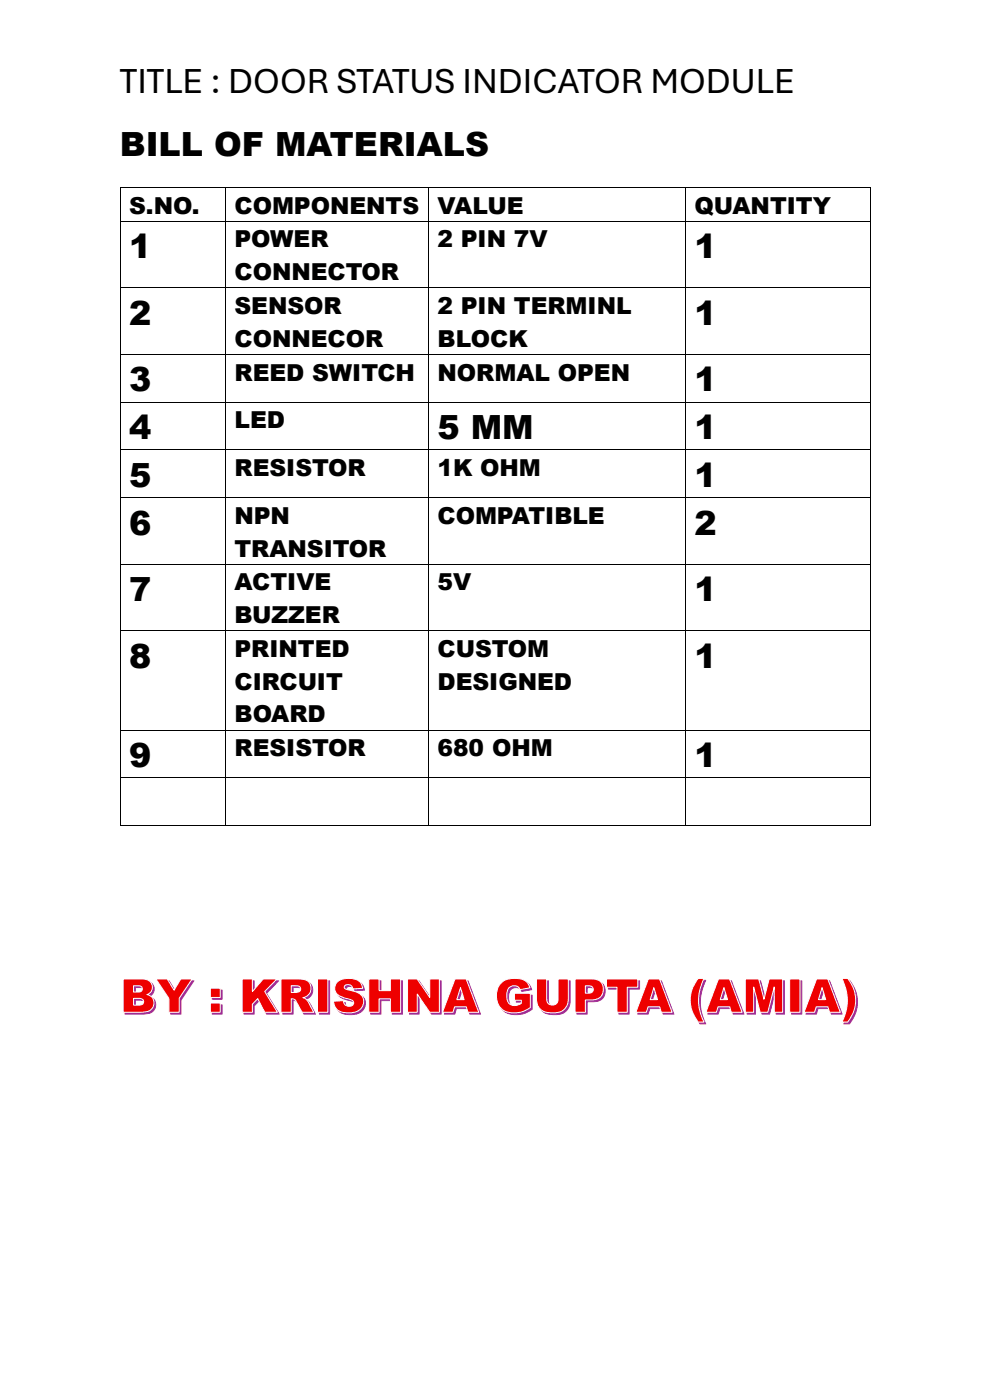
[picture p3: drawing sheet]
<svg xmlns="http://www.w3.org/2000/svg" width="210mm" height="297mm" viewBox="0 0 210 297" stroke-linecap="round" stroke-linejoin="round" font-family="sans-serif">
<g fill="#000">
<path d="M25.4 39.8h.2v.1h-.2z" fill-rule="evenodd"/>
<path d="M25.4 39.8h.2v.1h-.2z" fill-rule="evenodd"/>
<path d="M47.8 39.8h.1v.1h-.1z" fill-rule="evenodd"/>
<path d="M90.8 39.8h.2v.1h-.2z" fill-rule="evenodd"/>
<path d="M145.4 39.8h.1v.1h-.1z" fill-rule="evenodd"/>
<path d="M184.5 39.8h.2v.1h-.2z" fill-rule="evenodd"/>
<path d="M184.5 39.8h.2v.1h-.2z" fill-rule="evenodd"/>
<path d="M25.4 46.9h.2v.2h-.2z" fill-rule="evenodd"/>
<path d="M47.8 46.9h.1v.2h-.1z" fill-rule="evenodd"/>
<path d="M90.8 46.9h.2v.2h-.2z" fill-rule="evenodd"/>
<path d="M145.4 46.9h.1v.2h-.1z" fill-rule="evenodd"/>
<path d="M184.5 46.9h.2v.2h-.2z" fill-rule="evenodd"/>
<path d="M25.4 61h.2v.2h-.2z" fill-rule="evenodd"/>
<path d="M25.4 75.1h.2v.2h-.2z" fill-rule="evenodd"/>
<path d="M47.8 61h.1v.2h-.1z" fill-rule="evenodd"/>
<path d="M47.8 75.1h.1v.2h-.1z" fill-rule="evenodd"/>
<path d="M90.8 61h.2v.2h-.2z" fill-rule="evenodd"/>
<path d="M90.8 75.1h.2v.2h-.2z" fill-rule="evenodd"/>
<path d="M145.4 61h.1v.2h-.1z" fill-rule="evenodd"/>
<path d="M145.4 75.1h.1v.2h-.1z" fill-rule="evenodd"/>
<path d="M184.5 61h.2v.2h-.2z" fill-rule="evenodd"/>
<path d="M184.5 75.1h.2v.2h-.2z" fill-rule="evenodd"/>
<path d="M25.4 85.2h.2v.2h-.2z" fill-rule="evenodd"/>
<path d="M25.4 95.4h.2v.1h-.2z" fill-rule="evenodd"/>
<path d="M47.8 85.2h.1v.2h-.1z" fill-rule="evenodd"/>
<path d="M47.8 95.4h.1v.1h-.1z" fill-rule="evenodd"/>
<path d="M90.8 85.2h.2v.2h-.2z" fill-rule="evenodd"/>
<path d="M90.8 95.4h.2v.1h-.2z" fill-rule="evenodd"/>
<path d="M145.4 85.2h.1v.2h-.1z" fill-rule="evenodd"/>
<path d="M145.4 95.4h.1v.1h-.1z" fill-rule="evenodd"/>
<path d="M184.5 85.2h.2v.2h-.2z" fill-rule="evenodd"/>
<path d="M184.5 95.4h.2v.1h-.2z" fill-rule="evenodd"/>
<path d="M25.4 105.5h.2v.2h-.2z" fill-rule="evenodd"/>
<path d="M25.4 119.6h.2v.2h-.2z" fill-rule="evenodd"/>
<path d="M47.8 105.5h.1v.2h-.1z" fill-rule="evenodd"/>
<path d="M47.8 119.6h.1v.2h-.1z" fill-rule="evenodd"/>
<path d="M90.8 105.5h.2v.2h-.2z" fill-rule="evenodd"/>
<path d="M90.8 119.6h.2v.2h-.2z" fill-rule="evenodd"/>
<path d="M145.4 105.5h.1v.2h-.1z" fill-rule="evenodd"/>
<path d="M145.4 119.6h.1v.2h-.1z" fill-rule="evenodd"/>
<path d="M184.5 105.5h.2v.2h-.2z" fill-rule="evenodd"/>
<path d="M184.5 119.6h.2v.2h-.2z" fill-rule="evenodd"/>
<path d="M25.4 133.7h.2v.2h-.2z" fill-rule="evenodd"/>
<path d="M47.8 133.7h.1v.2h-.1z" fill-rule="evenodd"/>
<path d="M90.8 133.7h.2v.2h-.2z" fill-rule="evenodd"/>
<path d="M145.4 133.7h.1v.2h-.1z" fill-rule="evenodd"/>
<path d="M184.5 133.7h.2v.2h-.2z" fill-rule="evenodd"/>
<path d="M25.4 154.8h.2v.2h-.2z" fill-rule="evenodd"/>
<path d="M47.8 154.8h.1v.2h-.1z" fill-rule="evenodd"/>
<path d="M90.8 154.8h.2v.2h-.2z" fill-rule="evenodd"/>
<path d="M145.4 154.8h.1v.2h-.1z" fill-rule="evenodd"/>
<path d="M184.5 154.8h.2v.2h-.2z" fill-rule="evenodd"/>
<path d="M25.4 164.9h.2v.2h-.2z" fill-rule="evenodd"/>
<path d="M25.4 175h.2v.2h-.2z" fill-rule="evenodd"/>
<path d="M25.4 175h.2v.2h-.2z" fill-rule="evenodd"/>
<path d="M47.8 164.9h.1v.2h-.1z" fill-rule="evenodd"/>
<path d="M47.8 175h.1v.2h-.1z" fill-rule="evenodd"/>
<path d="M90.8 164.9h.2v.2h-.2z" fill-rule="evenodd"/>
<path d="M90.8 175h.2v.2h-.2z" fill-rule="evenodd"/>
<path d="M145.4 164.9h.1v.2h-.1z" fill-rule="evenodd"/>
<path d="M145.4 175h.1v.2h-.1z" fill-rule="evenodd"/>
<path d="M184.5 164.9h.2v.2h-.2z" fill-rule="evenodd"/>
<path d="M184.5 175h.2v.2h-.2z" fill-rule="evenodd"/>
<path d="M184.5 175h.2v.2h-.2z" fill-rule="evenodd"/>
</g>
<g fill="none" stroke="#000" stroke-width=".21">
<path d="M25.5 39.9v7M25.6 39.8h22.2M47.8 39.9v7M47.9 39.8h42.9M90.9 39.9v7M91 39.8h54.4M145.4 39.9v7M145.5 39.8h39M184.6 39.9v7M25.5 47.1v13.9M25.6 47h22.2M47.8 47.1v13.9"/>
<path d="M47.9 47h42.9M90.9 47.1v13.9M91 47h54.4M145.4 47.1v13.9M145.5 47h39M184.6 47.1v13.9M25.5 61.2v13.9M25.5 75.3v9.9M25.6 61.1h22.2M25.6 75.2h22.2M47.8 61.2v13.9M47.8 75.3v9.9"/>
<path d="M47.9 61.1h42.9M47.9 75.2h42.9M90.9 61.2v13.9M90.9 75.3v9.9M91 61.1h54.4M91 75.2h54.4M145.4 61.2v13.9M145.4 75.3v9.9M145.5 61.1h39M145.5 75.2h39M184.6 61.2v13.9M184.6 75.3v9.9"/>
<path d="M25.5 85.4v10M25.5 95.5v10M25.6 85.3h22.2M25.6 95.4h22.2M47.8 85.4v10M47.8 95.5v10M47.9 85.3h42.9M47.9 95.4h42.9M90.9 85.4v10M90.9 95.5v10M91 85.3h54.4M91 95.4h54.4"/>
<path d="M145.4 85.4v10M145.4 95.5v10M145.5 85.3h39M145.5 95.4h39M184.6 85.4v10M184.6 95.5v10M25.5 105.7v13.9M25.5 119.8v13.9M25.6 105.6h22.2M25.6 119.7h22.2M47.8 105.7v13.9M47.8 119.8v13.9"/>
<path d="M47.9 105.6h42.9M47.9 119.7h42.9M90.9 105.7v13.9M90.9 119.8v13.9M91 105.6h54.4M91 119.7h54.4M145.4 105.7v13.9M145.4 119.8v13.9M145.5 105.6h39M145.5 119.7h39M184.6 105.7v13.9M184.6 119.8v13.9"/>
<path d="M25.5 133.9v20.9M25.6 133.8h22.2M47.8 133.9v20.9M47.9 133.8h42.9M90.9 133.9v20.9M91 133.8h54.4M145.4 133.9v20.9M145.5 133.8h39M184.6 133.9v20.9M25.5 155v9.9M25.6 154.9h22.2M47.8 155v9.9"/>
<path d="M47.9 154.9h42.9M90.9 155v9.9M91 154.9h54.4M145.4 155v9.9M145.5 154.9h39M184.6 155v9.9M25.5 165.1v9.9M25.6 165h22.2M25.6 175.1h22.2M47.8 165.1v9.9M47.9 165h42.9M47.9 175.1h42.9"/>
<path d="M90.9 165.1v9.9M91 165h54.4M91 175.1h54.4M145.4 165.1v9.9M145.5 165h39M145.5 175.1h39M184.6 165.1v9.9"/>
</g>
<g fill="#a02a93">
<path d="M28.7 212.2v1.4a2.74 2.74 0 0 0 1.9-.2 .75 .75 0 0 0 .1-.9 .75 .75 0 0 0-.9-.3zM28.7 209.5v1.4h1a.7 .7 0 0 0 .9-.7 .7 .7 0 0 0-.9-.7zM33.5 208.1h2.4l1.4 2.4 1.4-2.4h2.4l-2.7 4.1v2.9h-2.2v-2.9zM26.5 208.1h4.1a1.72 1.72 0 0 1 2 1.2 1.72 1.72 0 0 1-1 2.1 1.89 1.89 0 0 1 1.4 2.2 1.89 1.89 0 0 1-2.2 1.5h-4.3zM45 213.2h2.1v1.9h-2.1zM45 210h2.1v2h-2.1zM139.1 209.9l-.8 2.6h1.6zM98.1 209.9l-.8 2.6h1.6zM124.6 209.5v1.6h.5a.83 .83 0 0 0 1.2-.7 .83 .83 0 0 0-1.1-.9zM62.2 209.5v1.5h.9a.76 .76 0 0 0 1-.4 .76 .76 0 0 0-.3-1zM137.9 208.1h2.4l2.7 7h-2.3l-.4-1.1h-2.4l-.4 1.1h-2.2zM129.1 208.1h6.6v1.7h-2.2v5.3h-2.2v-5.3h-2.2zM122.4 208.1h3.6a2.21 2.21 0 0 1 2.4 2.1 2.21 2.21 0 0 1-2.1 2.3h-1.7v2.6h-2.2zM114.2 208.1h2.2v4.3a1.21 1.21 0 0 0 1.2 1.2 1.21 1.21 0 0 0 1.2-1.2v-4.3h2.2v4.2a2.95 2.95 0 0 1-3.8 3 2.77 2.77 0 0 1-3-3zM96.9 208.1h2.4l2.6 7h-2.2l-.4-1.1h-2.5l-.3 1.1h-2.2zM86.9 208.1h2l2.6 3.9v-3.9h2.1v7h-2.1l-2.6-3.8v3.8h-2zM78.6 208.1h2.2v2.5h2.4v-2.5h2.2v7h-2.2v-2.8h-2.4v2.8h-2.2zM67.8 208.1h2.1v7h-2.1zM60 208.1h3.6a2.2 2.2 0 0 1 2.7 1.3 1.99 1.99 0 0 1-1.6 2.6l.5 .3 .5 .5 1.2 2.3h-2.4l-1.5-2.5-.6-.3h-.2v2.8h-2.2zM51.8 208.1h2.1v2.7l2.3-2.7h2.9l-2.6 2.7 2.7 4.3h-2.6l-1.5-2.9-1.2 1.2v1.7h-2.1zM106.6 209a4.8 4.8 0 0 1 5.4-.4l.6 .7 .2 .7-2.1 .3a1.46 1.46 0 0 0-1.7-.7 1.46 1.46 0 0 0-1.1 1.5v.5a1.84 1.84 0 0 0 .9 2 1.84 1.84 0 0 0 2.2-.3v-.7h-1.5v-1.5h3.4v3a5.3 5.3 0 0 1-6.1 .3 4.2 4.2 0 0 1-.2-5.4zM71.9 208.8a4.2 4.2 0 0 1 4.8-.1l.4 .6 .2 .8-2 .1a.96 .96 0 0 0-.8-.9 .96 .96 0 0 0-1.1 .5l.2 .3 .4 .2a4.4 4.4 0 0 1 3.4 1.7 2.41 2.41 0 0 1-2.5 3.2 3.1 3.1 0 0 1-3.4-1.2l-.4-1.2 2.1-.1a1.15 1.15 0 0 0 .9 1.1 1.15 1.15 0 0 0 1.3-.6l-.2-.5-.4-.2a4.8 4.8 0 0 1-3.2-1.7l-.2-1zM174.8 209.9l-.8 2.6h1.6zM154 209.9l-.8 2.6h1.5zM173.6 208.1h2.4l2.7 7h-2.3l-.4-1.1h-2.5l-.3 1.1h-2.2zM167.9 208.1h2.2v7h-2.2zM158.5 208.1h2.9l1.1 4.3 1.1-4.3h2.8v7h-1.8v-5.3l-1.3 5.3h-1.7l-1.3-5.3v5.3h-1.8zM152.8 208.1h2.4l2.6 7h-2.3l-.3-1.1h-2.5l-.3 1.1h-2.3zM179 208h1.2a7.2 7.2 0 0 1 0 9.2h-1.2a9.9 9.9 0 0 0 0-9.2zM148.5 208h1.2a10 10 0 0 0 0 9.2h-1.2a7.2 7.2 0 0 1 0-9.2z" fill-rule="evenodd"/>
<path d="M45.1 213.3v1.8h1.9v-1.8zM45 213.1h2.2v2.1h-2.2zM28.8 212.3v1.2h1a.68 .68 0 0 0 1-.6 .68 .68 0 0 0-1-.6zM28.7 212.1l1.8 .1 .4 .4v.6l-.6 .5h-1.6zM139.1 210.2l-.6 2.2h1.2zM98.1 210.2l-.7 2.2h1.3zM154 210.2l-.7 2.2h1.3zM174.8 210.2l-.7 2.2h1.3zM45.1 210.1v1.8h1.9v-1.8zM45 210h2.2v2.1h-2.2zM174.7 209.8l.2 .1 .7 2.6h-1.7zM153.9 209.8l.1 .1 .8 2.6h-1.7zM139 209.8l.2 .1 .7 2.6h-1.7zM98 209.8l.2 .1 .7 2.6h-1.7zM124.7 209.6v1.4h.4a.74 .74 0 0 0 1.1-.6 .74 .74 0 0 0-1-.8zM28.8 209.6v1.2h.9a.61 .61 0 0 0 .8-.6 .61 .61 0 0 0-.8-.6zM62.3 209.6v1.3h.8a.67 .67 0 0 0 .9-.3 .67 .67 0 0 0-.2-.9zM124.5 209.5l1-.1 .6 .3 .3 .6-.2 .5-.5 .3-1.2 .1zM28.7 209.5h1.6l.4 .5-.2 .6-.6 .3h-1.2zM62.1 209.4l1.8 .1 .3 .4v.7l-.3 .3-.4 .1h-1.4zM173.7 208.2l-2.6 6.9h2l.4-1.2h2.5l.4 1.2h2.1l-2.6-6.9zM168 208.2v6.9h2v-6.9zM158.6 208.2v6.9h1.6l.1-5.4 1.4 5.4h1.5l1.5-5.4v5.4h1.6v-6.9h-2.7l-1.1 4.3-1.2-4.3zM152.9 208.2l-2.6 6.9h2l.4-1.2h2.5l.4 1.2h2.1l-2.6-6.9zM138 208.2l-2.6 6.9h2l.5-1.2h2.4l.5 1.2h2l-2.5-6.9zM129.2 208.2v1.5l2.2 .1v5.3h2v-5.3l2.2-.1v-1.5zM122.5 208.2v6.9h2v-2.6l1.3-.1a2.16 2.16 0 0 0 2.4-1.6 2.16 2.16 0 0 0-1.4-2.5zM114.3 208.2v4.1a2.68 2.68 0 0 0 2.9 2.9 2.86 2.86 0 0 0 3.7-2.9v-4.1h-2v4.5l-.4 .7-.9 .3-.8-.2-.5-.8v-4.5zM97 208.2l-2.6 6.9h2l.4-1.2h2.5l.4 1.2h2.1l-2.6-6.9zM86.9 208.2v6.9h1.9l.1-3.9 2.7 3.9h1.9v-6.9h-1.9v3.8l-.1 .1-2.7-3.9zM78.7 208.2v6.9h2l.1-2.9h2.5v2.9h2v-6.9h-2l-.1 2.5-2.4-.1-.1-2.4zM67.8 208.2v6.9h2v-6.9zM60.1 208.2v6.9h2l.1-2.9 .9 .3 1.4 2.6h2.3l-1.2-2.2-.4-.5-.6-.4a1.93 1.93 0 0 0 1.6-2.1 1.93 1.93 0 0 0-2.1-1.7zM51.8 208.2v6.9h2l.1-1.7 1.2-1.2 1.5 2.9h2.5l-2.6-4.4 2.4-2.5h-2.6l-2.3 2.6h-.2v-2.6zM33.6 208.2l2.7 4v2.9h2v-2.9l2.7-4h-2.2l-1.5 2.4-1.5-2.4zM26.6 208.2v6.9l4-.1a1.9 1.9 0 0 0 2.1-.9 1.9 1.9 0 0 0-.3-2.2l-.9-.5a1.67 1.67 0 0 0 1.1-2 1.67 1.67 0 0 0-2-1.2zM179.1 208.1a9.9 9.9 0 0 1 0 9h1.1a7.1 7.1 0 0 0 0-9zM148.6 208.1a7.1 7.1 0 0 0 0 9h1a9.9 9.9 0 0 1 0-9zM106.8 208.9a3.9 3.9 0 0 0 .6 5.9 5.5 5.5 0 0 0 5.4-.7v-2.9h-3.2v1.3h1.4l.1 .8a1.9 1.9 0 0 1-2.3 .4 1.9 1.9 0 0 1-1-2.1 1.73 1.73 0 0 1 .5-1.7 1.73 1.73 0 0 1 1.8-.4l.7 .7 1.9-.3a2.77 2.77 0 0 0-3.2-1.8l-1.5 .1zM72 208.8a1.85 1.85 0 0 0 1.1 3.1l1 .3a1.26 1.26 0 0 1 1.4 1l-.3 .5-.7 .3-.9-.3-.5-.9-1.9 .1 .1 .2a2.43 2.43 0 0 0 2.7 2.1 2.92 2.92 0 0 0 3.4-1.7 2.19 2.19 0 0 0-2.2-2.8l-1.7-.5-.2-.4 .2-.3 .3-.3h.6l.6 .2 .3 .7 1.9-.1a2.3 2.3 0 0 0-2.8-1.9l-1.4 .1zM173.6 208l2.5 .1 2.6 7.1h-2.4l-.4-1.1h-2.3l-.4 1.1h-2.3zM167.8 208l2.4 .1-.1 7.1-2.3-.1zM158.4 208h3l1.1 4 1-4h3v7.2h-1.9l-.1-4.7-1.2 4.7h-1.7l-1.2-4.7-.1 4.7h-1.9zM152.7 208l2.6 .1 2.6 7.1h-2.4l-.4-1.1h-2.3l-.4 1.1h-2.3zM137.9 208l2.5 .1 2.6 7.1h-2.4l-.3-1.1h-2.4l-.4 1.1h-2.3zM129 208h6.8v1.9h-2.2l-.1 5.3h-2.3v-5.3h-2.2zM122.3 208h3.7a2.31 2.31 0 0 1 2.5 2.3 2.31 2.31 0 0 1-2.4 2.3h-1.4l-.1 2.6h-2.3zM114.1 208h2.3l.1 4.4a1.11 1.11 0 0 0 1.1 1.1 1.11 1.11 0 0 0 1.1-1.1l.1-4.4h2.2l.1 4.3a3 3 0 0 1-3.9 3 2.86 2.86 0 0 1-3.1-3zM96.9 208l2.5 .1 2.6 7.1h-2.4l-.4-1.1h-2.3l-.4 1.1h-2.3zM86.8 208h2.1l2.6 3.7v-3.7h2.2v7.2h-2.2l-2.5-3.6v3.6h-2.2zM78.6 208h2.3v2.5h2.2v-2.5h2.4v7.2h-2.4v-2.8h-2.2v2.8h-2.3zM67.7 208l2.3 .1-.1 7.1-2.2-.1zM59.9 208h4.2l1.1 .2 .5 .2a2.1 2.1 0 0 1-.7 3.6l.3 .3 .6 .7 1.1 2.2h-2.6l-1.2-2.2a.9 .9 0 0 0-.9-.6l-.1 2.8h-2.3zM51.7 208h2.3v2.5l2.2-2.5h3v.2l-2.5 2.6 2.6 4.4h-2.8l-1.5-2.8-1 1.1v1.7h-2.3zM33.4 208h2.5l1.4 2.3 1.4-2.3h2.5l-2.7 4.2v3h-2.4v-3zM26.5 208h4.1l.9 .1a1.79 1.79 0 0 1 1.3 2.1l-.4 .8-.6 .4 .7 .3a2.07 2.07 0 0 1 .4 2.5 2.07 2.07 0 0 1-2.2 1h-4.2zM106.7 208.8a4.8 4.8 0 0 1 5.4-.2 1.74 1.74 0 0 1 .7 1.5l-2.1 .3a1.44 1.44 0 0 0-1.7-.7 1.44 1.44 0 0 0-1 1.6v.3a1.72 1.72 0 0 0 .8 1.9 1.72 1.72 0 0 0 2.1-.3v-.5h-1.4v-1.6h3.5v3a4.8 4.8 0 0 1-6.4 .3 4.2 4.2 0 0 1 .1-5.6zM71.8 208.7a4.2 4.2 0 0 1 5 0l.4 .6 .2 .8-2.1 .2a.94 .94 0 0 0-.7-.9 .94 .94 0 0 0-1.1 .4 .69 .69 0 0 0 .8 .5 3.8 3.8 0 0 1 3.2 1.7 2.51 2.51 0 0 1-2.6 3.3 3.3 3.3 0 0 1-3.4-1l-.3-.7-.1-.8 2.1-.2a1.16 1.16 0 0 0 .8 1.1 1.16 1.16 0 0 0 1.3-.4v-.4l-.3-.3a7.3 7.3 0 0 1-3.3-1.4 1.94 1.94 0 0 1 .1-2.5zM178.9 207.9h1.3a7.1 7.1 0 0 1 0 9.4h-1.2a10.4 10.4 0 0 0-.1-9.4zM148.4 207.9h1.4a10.7 10.7 0 0 0 0 9.4h-1.3a7.2 7.2 0 0 1-.1-9.4z" fill-rule="evenodd"/>
</g>
<path d="M28.3 211.8v1.4a2.74 2.74 0 0 0 1.9-.2 .75 .75 0 0 0 .1-.9 .75 .75 0 0 0-.9-.3zM28.3 209.1v1.4h1a.7 .7 0 0 0 .9-.7 .7 .7 0 0 0-.9-.7zM33.1 207.7h2.4l1.4 2.4 1.4-2.4h2.5l-2.8 4.1v3h-2.2v-3zM26.1 207.7h4.1a1.72 1.72 0 0 1 2 1.2 1.72 1.72 0 0 1-1 2.1 1.89 1.89 0 0 1 1.4 2.2 1.89 1.89 0 0 1-2.2 1.5l-4.3 .1zM44.6 212.8h2.1v2h-2.1zM44.6 209.6h2.1v2h-2.1zM138.7 209.5l-.8 2.6h1.6zM97.7 209.5l-.8 2.6h1.6zM124.2 209.1v1.6h.5a.83 .83 0 0 0 1.2-.7 .83 .83 0 0 0-1.1-.9zM61.8 209.1v1.5h.9a.76 .76 0 0 0 1-.4 .76 .76 0 0 0-.3-1zM137.5 207.7h2.4l2.7 7.1h-2.3l-.4-1.2h-2.4l-.4 1.2h-2.2zM128.7 207.7h6.6v1.7h-2.2v5.4h-2.2v-5.4h-2.2zM122 207.7h3.6a2.21 2.21 0 0 1 2.4 2.1 2.21 2.21 0 0 1-2.1 2.3h-1.7v2.7h-2.2zM113.8 207.7h2.2v4.3a1.21 1.21 0 0 0 1.2 1.2 1.21 1.21 0 0 0 1.2-1.2v-4.3h2.2v4.2a2.95 2.95 0 0 1-3.8 3 2.77 2.77 0 0 1-3-3zM96.5 207.7h2.4l2.7 7.1h-2.3l-.4-1.2h-2.5l-.3 1.2h-2.2zM86.5 207.7h2l2.7 3.9v-3.9h2v7.1h-2l-2.7-3.9v3.9h-2zM78.2 207.7h2.2v2.5h2.4v-2.5h2.2v7.1h-2.2v-2.9h-2.4v2.9h-2.2zM67.4 207.7h2.1v7.1h-2.1zM59.6 207.7h3.6a2.2 2.2 0 0 1 2.7 1.3 1.99 1.99 0 0 1-1.6 2.6l.5 .3 .5 .5 1.2 2.4h-2.4l-1.5-2.6-.6-.3h-.2v2.9h-2.2zM51.4 207.7h2.1v2.7l2.3-2.7h2.9l-2.5 2.7 2.6 4.4h-2.6l-1.5-2.9-1.2 1.1v1.8h-2.1zM106.2 208.6a4.8 4.8 0 0 1 5.4-.4l.6 .8 .2 .6-2.1 .3a1.46 1.46 0 0 0-1.7-.7 1.46 1.46 0 0 0-1.1 1.5v.5a1.84 1.84 0 0 0 .9 2 1.84 1.84 0 0 0 2.2-.3v-.7h-1.5v-1.5h3.4v3a5.3 5.3 0 0 1-6.1 .3 4.2 4.2 0 0 1-.2-5.4zM71.5 208.4a4.2 4.2 0 0 1 4.8-.1l.4 .6 .2 .8-2 .1a.96 .96 0 0 0-.8-.9 .96 .96 0 0 0-1.1 .5l.2 .3 .4 .2a4.4 4.4 0 0 1 3.4 1.8 2.41 2.41 0 0 1-2.5 3.2 3.1 3.1 0 0 1-3.4-1.3l-.4-1.2 2.1-.1a1.15 1.15 0 0 0 .9 1.2 1.15 1.15 0 0 0 1.3-.7l-.2-.5-.4-.2a4.8 4.8 0 0 1-3.2-1.7l-.2-1zM174.4 209.5l-.8 2.6h1.6zM153.6 209.5l-.8 2.6h1.5zM173.2 207.7h2.4l2.7 7.1h-2.3l-.4-1.2h-2.5l-.3 1.2h-2.2zM167.5 207.7h2.2v7.1h-2.2zM158.1 207.7h2.9l1.1 4.3 1.1-4.3h2.8v7.1h-1.8v-5.4l-1.3 5.4h-1.6l-1.4-5.4v5.4h-1.8zM152.4 207.7h2.4l2.6 7.1h-2.3l-.3-1.2h-2.5l-.3 1.2h-2.3zM178.6 207.6h1.2a7.2 7.2 0 0 1 0 9.2h-1.2a9.9 9.9 0 0 0 0-9.2zM148.1 207.6h1.2a10 10 0 0 0 0 9.2h-1.2a7.2 7.2 0 0 1 0-9.2z" fill-rule="evenodd" fill="#e00"/>
<g fill="none" stroke="#fff" stroke-width=".21">
<path d="M26.1 207.7h4.1a1.72 1.72 0 0 1 2 1.2 1.72 1.72 0 0 1-1 2.1 1.89 1.89 0 0 1 1.4 2.2 1.89 1.89 0 0 1-2.2 1.5l-4.3 .1zM28.3 211.8a2.88 2.88 0 0 1 1.9 .2 .75 .75 0 0 1 .1 .9 .75 .75 0 0 1-.9 .3h-1.1zM28.3 209.1h1a.7 .7 0 0 1 .9 .7 .7 .7 0 0 1-.9 .7h-1zM33.1 207.7h2.4l1.4 2.4 1.4-2.4h2.5l-2.8 4.1v3h-2.2v-3zM44.6 212.8h2.1v2h-2.1zM44.6 209.6h2.1v2h-2.1zM51.4 207.7h2.1v2.7l2.3-2.7h2.9l-2.5 2.7 2.6 4.4h-2.6l-1.5-2.9-1.2 1.1v1.8h-2.1zM59.6 207.7h3.6a2.2 2.2 0 0 1 2.7 1.3 1.99 1.99 0 0 1-1.6 2.6l.5 .3 .5 .5 1.2 2.4h-2.4l-1.5-2.6-.6-.3h-.2v2.9h-2.2zM61.8 209.1h.9a.77 .77 0 0 1 1.1 .8 .77 .77 0 0 1-1.1 .7h-.9zM67.4 207.7h2.1v7.1h-2.1zM71.5 208.4a4.2 4.2 0 0 1 4.8-.1l.4 .6 .2 .8-2 .1a.96 .96 0 0 0-.8-.9 .96 .96 0 0 0-1.1 .5l.2 .3 .4 .2a4.4 4.4 0 0 1 3.4 1.8 2.41 2.41 0 0 1-2.5 3.2 3.1 3.1 0 0 1-3.4-1.3l-.4-1.2 2.1-.1a1.15 1.15 0 0 0 .9 1.2 1.15 1.15 0 0 0 1.3-.7l-.2-.5-.4-.2a4.8 4.8 0 0 1-3.2-1.7l-.2-1zM78.2 207.7h2.2v2.5h2.4v-2.5h2.2v7.1h-2.2v-2.9h-2.4v2.9h-2.2z"/>
<path d="M86.5 207.7h2l2.7 3.9v-3.9h2v7.1h-2l-2.7-3.9v3.9h-2zM96.5 207.7h2.4l2.7 7.1h-2.3l-.4-1.2h-2.5l-.3 1.2h-2.2zM97.7 209.5l.8 2.6h-1.6zM106.2 208.6a4.8 4.8 0 0 1 5.4-.4l.6 .8 .2 .6-2.1 .3a1.46 1.46 0 0 0-1.7-.7 1.46 1.46 0 0 0-1.1 1.5v.5a1.84 1.84 0 0 0 .9 2 1.84 1.84 0 0 0 2.2-.3v-.7h-1.5v-1.5h3.4v3a5.3 5.3 0 0 1-6.1 .3 4.2 4.2 0 0 1-.2-5.4zM113.8 207.7h2.2v4.3a1.21 1.21 0 0 0 1.2 1.2 1.21 1.21 0 0 0 1.2-1.2v-4.3h2.2v4.2a2.95 2.95 0 0 1-3.8 3 2.77 2.77 0 0 1-3-3zM122 207.7h3.6a2.21 2.21 0 0 1 2.4 2.1 2.21 2.21 0 0 1-2.1 2.3h-1.7v2.7h-2.2zM124.2 209.1h.6a.83 .83 0 0 1 1.1 .9 .83 .83 0 0 1-1.2 .7h-.5zM128.7 207.7h6.6v1.7h-2.2v5.4h-2.2v-5.4h-2.2zM137.5 207.7h2.4l2.7 7.1h-2.3l-.4-1.2h-2.4l-.4 1.2h-2.2zM138.7 209.5l.8 2.6h-1.6zM148.1 207.6h1.2a10 10 0 0 0 0 9.2h-1.2a7.2 7.2 0 0 1 0-9.2zM152.4 207.7h2.4l2.6 7.1h-2.3l-.3-1.2h-2.5l-.3 1.2h-2.3z"/>
<path d="M153.6 209.5l.7 2.6h-1.5zM158.1 207.7h2.9l1.1 4.3 1.1-4.3h2.8v7.1h-1.8v-5.4l-1.3 5.4h-1.6l-1.4-5.4v5.4h-1.8zM167.5 207.7h2.2v7.1h-2.2zM173.2 207.7h2.4l2.7 7.1h-2.3l-.4-1.2h-2.5l-.3 1.2h-2.2zM174.4 209.5l.8 2.6h-1.6zM178.6 207.6h1.2a7.2 7.2 0 0 1 0 9.2h-1.2a9.9 9.9 0 0 0 0-9.2z"/>
</g>
<text font-size="7.7" x="25.4" y="19.8">TITLE : DOOR STATUS INDICATOR MODULE</text>
<g font-size="7.1">
<text x="25.4" y="33.2">BILL OF MATERIALS</text>
<text x="27.4" y="54.8">1</text>
<text x="147.3" y="54.8">1</text>
<text x="27.4" y="68.9">2</text>
<text x="147.3" y="68.9">1</text>
<text x="27.4" y="83">3</text>
<text x="147.3" y="83">1</text>
<text x="27.4" y="93.2">4</text>
<text x="92.8" y="93.2">5 MM</text>
<text x="147.3" y="93.2">1</text>
<text x="27.4" y="103.3">5</text>
<text x="147.3" y="103.3">1</text>
<text x="27.4" y="113.4">6</text>
<text x="147.3" y="113.4">2</text>
<text x="27.4" y="127.5">7</text>
<text x="147.3" y="127.5">1</text>
<text x="27.4" y="141.6">8</text>
<text x="147.3" y="141.6">1</text>
<text x="27.4" y="162.7">9</text>
<text x="147.3" y="162.7">1</text>
</g>
<g font-size="5">
<text x="27.4" y="45.4">S.NO.</text>
<text x="49.7" y="45.4">COMPONENTS</text>
<text x="92.8" y="45.4">VALUE</text>
<text x="147.3" y="45.4">QUANTITY</text>
<text x="49.7" y="52.5">POWER</text>
<text x="92.8" y="52.5">2 PIN 7V</text>
<text x="49.7" y="59.5">CONNECTOR</text>
<text x="49.7" y="66.6">SENSOR</text>
<text x="92.8" y="66.6">2 PIN TERMINL</text>
<text x="49.7" y="73.6">CONNECOR</text>
<text x="92.8" y="73.6">BLOCK</text>
<text x="49.7" y="80.7">REED SWITCH</text>
<text x="92.8" y="80.7">NORMAL OPEN</text>
<text x="49.7" y="90.9">LED</text>
<text x="49.7" y="101">RESISTOR</text>
<text x="92.8" y="101">1K OHM</text>
<text x="49.7" y="111.1">NPN</text>
<text x="92.8" y="111.1">COMPATIBLE</text>
<text x="49.7" y="118.1">TRANSITOR</text>
<text x="49.7" y="125.2">ACTIVE</text>
<text x="92.8" y="125.2">5V</text>
<text x="49.7" y="132.2">BUZZER</text>
<text x="49.7" y="139.3">PRINTED</text>
<text x="92.8" y="139.3">CUSTOM</text>
<text x="49.7" y="146.3">CIRCUIT</text>
<text x="92.8" y="146.3">DESIGNED</text>
<text x="49.7" y="153.3">BOARD</text>
<text x="49.7" y="160.4">RESISTOR</text>
<text x="92.8" y="160.4">680 OHM</text>
</g>
</svg>
